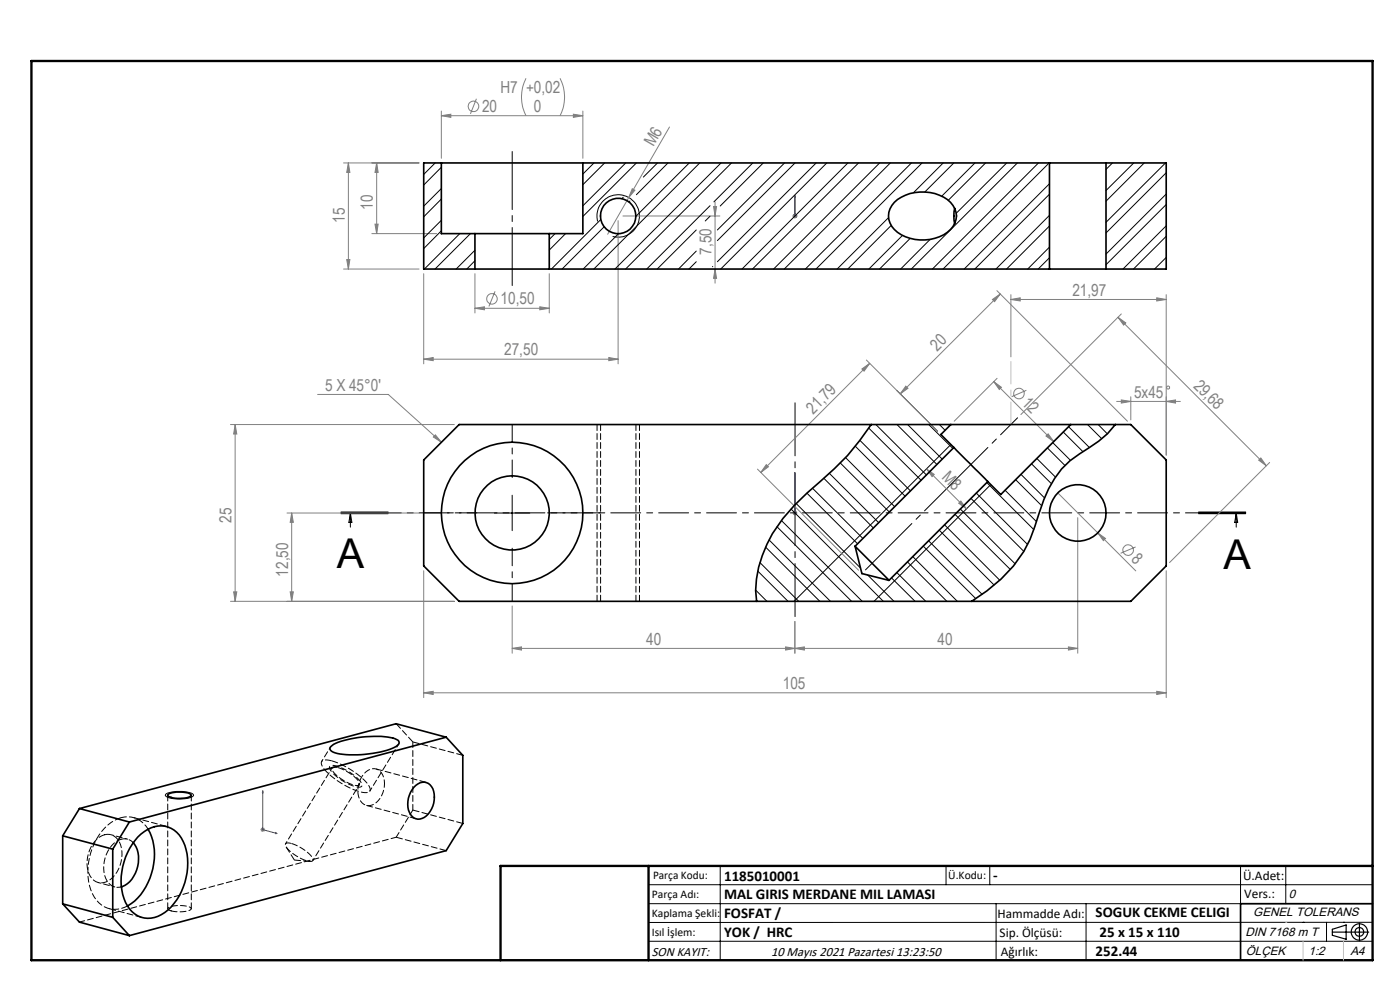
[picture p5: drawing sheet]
<svg xmlns="http://www.w3.org/2000/svg" width="297mm" height="210mm" viewBox="0 0 297 210" stroke-linecap="round" stroke-linejoin="round" font-family="sans-serif">
<g fill="none" stroke="#808080" stroke-width=".21">
<path d="M111.6 16.6a8.7 8.7 0 0 0 0 7.9M118.8 16.6a8.7 8.7 0 0 1 0 7.9M72.9 34.6h16M73.9 34.6l.3 2h-.6zM73.9 34.6v22.5M79.9 34.6l.3 2h-.6zM79.9 34.6v15M93.6 24.5l2-.3v.7zM93.6 23.6v10M93.6 24.5h30M101.1 20.9l-1.3 3.3M121.6 24.2l2 .3-2 .4z"/>
<path d="M123.6 23.6v10M142 26.9l-8.6 15M72.9 57.1h16M73.6 55.1h.6l-.3 2zM78.9 49.6h13.7M79.6 47.5h.6l-.3 2.1zM89.9 58.1v19.1M100.8 58.1v8.3M116.5 58.1v8.3M131.1 46.8v30.4M132.2 45.8h20.5M133.4 41.9l-4.5 7.8"/>
<path d="M134.1 40l.6 .3-1.3 1.6zM151.4 43.8h.6l-.3 2zM151.7 57.1l.3 1.9h-.6zM151.7 42.8v17.3M168.1 45.8h1.1M168.3 45.5l.7 .7M168.6 45.3v1M169 45.5l-.7 .7M89.9 76.2l2-.4v.7zM89.9 76.2h41.2M100.8 65.4l2-.3v.6zM100.8 65.4h15.7"/>
<path d="M105 61.8l-1.3 3.2M114.5 65.1l2 .3-2 .3zM129.2 75.8l1.9 .4-1.9 .3zM182.8 78.3l1.7-1.2-1.2 1.6zM183.8 76.4l15.1 15.1M184.5 77.1l-23.1 23.1M210.5 63.5l1.7-1.1-1.2 1.6zM211.5 61.7l27.7 27.7M212.2 62.4l-21.2 21.2M214.5 63.5l1.9-.3v.6zM214.5 62.5v13.2M214.5 63.5h32.9"/>
<path d="M237.2 67.3l1.6 1.2-.4 .5zM237.2 67.3l31.4 31.5M237.9 66.6l-21.3 21.3M245.4 63.2l2 .3-2 .3zM247.4 62.5v34M48.9 90.1h47.5M49.9 90.1l.3 2h-.6zM49.9 90.1v37.5M67.4 83.7h15l11.2 10.1M92.4 92.2l1.2 1.6-1.7-1.1zM160.7 99.5l21.4 21.5M162.6 98.6l.4 .4-1.6 1.2z"/>
<path d="M192.2 81.9l.4 .5-1.6 1.2zM196.6 99.5l1.6 1.1-.5 .5zM196.6 99.5l8.4 8.4M210.8 81l12.8 12.7M210.8 81l1.6 1.2-.4 .4zM211.5 80.2l-9.1 9.2M217.7 82.8l-3.1 1.4M221.9 92.5l.5-.5 1.2 1.7zM236.9 85.2h13.5M237.9 84.8l2 .4-2 .3zM239.9 84.2v4.9M247.4 85.2l2-.4v.7z"/>
<path d="M267.5 97.1l1.1 1.7-1.6-1.2zM269.3 98.1l-21.2 21.2M60.9 108.8h28M61.9 108.8l.3 2h-.6zM61.9 108.8v18.8M168.1 108.8h1.1M168.3 108.4l.7 .8M168.6 108.3v1M169 108.4l-.7 .8M203.4 106.7l.4-.4 1.2 1.6zM224.4 104.6l8.5 8.5M228.6 109.8v28.8"/>
<path d="M232.9 113.1l1.6 1.1-.4 .5zM232.9 113.1l8 8M240.9 116l-3.2 1.4M48.9 127.6h47.5M49.6 125.5h.6l-.3 2.1zM61.6 125.5h.6l-.3 2.1zM89.9 121.1v26.9M108.7 137.5l1.9-.3v.7zM108.7 128.5v10.1M108.7 137.5h119.9M166.7 137.2l1.9 .3-1.9 .4zM168.6 137.5l2-.3v.7z"/>
<path d="M168.6 131.8v6.8M226.7 137.2l1.9 .3-1.9 .4zM247.4 121.1v26.9M89.9 147l2-.4v.7zM89.9 147h157.5M245.4 146.6l2 .4-2 .3zM55.2 176h1M55.4 175.6l.7 .7M55.7 175.5v1M56.1 175.6l-.7 .7"/>
<circle cx="100.4" cy="22.6" r="1.12"/>
<circle cx="104.4" cy="63.4" r="1.12"/>
<circle cx="216.2" cy="83.5" r="1.13"/>
<circle cx="247.8" cy="82.2" r=".33"/>
<circle cx="239.3" cy="116.7" r="1.11"/>
</g>
<g fill="none" stroke="#000" stroke-width=".21">
<path d="M126.8 47a4.5 4.5 0 0 1 3.9-5.7 4.5 4.5 0 0 1 4.9 4.9 4.5 4.5 0 0 1-5.6 4M201.7 94.3l-33.2 33.3M72.3 108.8h10M72.3 109h10M72.3 108.6h10M74.3 108.8v3M74.3 108.8l.3 2h-.6zM104.9 108.8h7.5M108.7 105v7.6M210.2 102.8l-24.8 24.8M254.3 108.6h10zM254.3 108.8h10"/>
<path d="M254.3 109h10M262.3 108.8l.3 2h-.7zM262.3 108.8v3M35.1 168.5a7.1 7.1 0 0 1 5.9 0l.1 .2a3.5 3.5 0 0 1-3 .8 3.5 3.5 0 0 1-3-.8zM137.6 187.7h153.6M137.6 191.7h153.6M137.6 199.7h153.6M152.8 183.7v20M200.7 183.7v4M210 183.7v4M211.3 191.7v12M230.4 191.7v12"/>
<path d="M263.2 183.7v20M272.8 183.7v8M276.4 195.6h.1M281.4 195.6v4.1M285 195.6h.1M291.2 195.6l-153.6 .1"/>
</g>
<path d="M76.2 165.4a10.1 10.1 0 0 0-5.8-3l-.4 .1a1.74 1.74 0 0 0 .9 1.8 10.1 10.1 0 0 0 5.4 2.7l.4-.2a1.15 1.15 0 0 0-.5-1.4" fill="none" stroke="#000" stroke-width=".21" stroke-dasharray="1.3 .6" stroke-dashoffset=".5" stroke-linecap="butt"/>
<g fill="none" stroke="#000" stroke-width=".25">
<path d="M282.6 197.7h7.8M282.6 197.1l3-.9v3l-3-.8zM288.4 195.8v3.8M106.2 203.7h185"/>
<circle cx="288.4" cy="197.7" r="1.74"/>
<circle cx="288.4" cy="197.7" r=".93"/>
</g>
<path d="M168.6 41.5v.4v-.4M168.6 45.7v.2zM168.6 45.8h.1M168.6 41.5v4.3M168.6 108.7v.2zM168.6 100.2v.4v-.4M168.6 108.8h.1M168.6 100.2v8.6M55.7 167.7v8.3l3.1 .8M55.7 167.7l.1 .5-.1-.1zM58.5 176.6l.3 .2h-.3z" fill="none" stroke="#00f" stroke-width=".21"/>
<path d="M101.2 108.8h-11.3M108.7 101.3v-11.3M108.7 116.3v11.2M116.2 108.8h11.2" fill="none" stroke="#000" stroke-width=".21" stroke-dasharray="15.2 1.3 1.3 1.3" stroke-dashoffset="11.5"/>
<path d="M126.7 90v37.5M135.7 127.5v-37.5" fill="none" stroke="#000" stroke-width=".21" stroke-dasharray="1.3 .6"/>
<path d="M108.7 32.1v28.5" fill="none" stroke="#000" stroke-width=".21" stroke-dasharray="15.2 1.3 1.3 1.3" stroke-dashoffset="2.9"/>
<path d="M168.7 130.8v-45.4" fill="none" stroke="#000" stroke-width=".21" stroke-dasharray="15.2 1.3 1.3 1.3" stroke-dashoffset="4"/>
<path d="M183.6 120.9l22.4-22.4" fill="none" stroke="#000" stroke-width=".21" stroke-dasharray="15.2 1.3 1.3 1.3" stroke-dashoffset="1.3"/>
<path d="M206 98.5l9.9-9.9" fill="none" stroke="#000" stroke-width=".21" stroke-dasharray="15.2 1.3 1.3 1.3" stroke-dashoffset="10.1"/>
<path d="M72.3 108.8h192" fill="none" stroke="#000" stroke-width=".21" stroke-dasharray="6.3 1.3 1.3 1.3" stroke-dashoffset="3.7"/>
<path d="M291.2 191.7h-28v12" fill="none" stroke="#000" stroke-width=".35"/>
<path d="M6.7 12.9h284.5v190.8h-284.5zM137.6 183.7v20M291.2 183.7h-185v20" fill="none" stroke="#000" stroke-width=".5"/>
<path d="M214.5 90v-13.3" fill="none" stroke="#c0c0c0" stroke-width=".21" stroke-dasharray="15.2 1.3 1.3 1.3" stroke-dashoffset="10.5"/>
<path d="M276.4 199.7v4M285 199.7v4" fill="none" stroke="#c0c0c0" stroke-width=".21"/>
<path d="M272.8 195.6h.1" fill="none" stroke="#c0c0c0" stroke-width=".25"/>
<path d="M214.5 63.5l1.9-.3v.6zM245.4 63.2l2 .3-2 .3z" fill="#808080"/>
<g fill="#00f">
<path d="M168.6 108.7v.2zM168.6 100.2v.4z"/>
<path d="M58.5 176.6l.3 .2h-.3zM55.7 167.7l.1 .5-.1-.1z"/>
<path d="M168.6 41.5v.4zM168.6 45.7v.2zM168.6 41.5v.4zM168.6 45.7v.2z"/>
</g>
<g fill="#808080">
<path d="M134.1 40l.6 .3-1.3 1.6z"/>
<path d="M232.9 113.1l1.6 1.1-.4 .5z"/>
<path d="M221.9 92.5l.5-.5 1.2 1.7zM210.8 81l1.6 1.2-.4 .4z"/>
<path d="M166.7 137.2l1.9 .3-1.9 .4zM108.7 137.5l1.9-.3v.7zM247.4 85.2l2-.4v.7zM237.9 84.8l2 .4-2 .3z"/>
<path d="M89.9 147l2-.4v.7zM245.4 146.6l2 .4-2 .3zM92.4 92.2l1.2 1.6-1.7-1.1zM168.6 137.5l2-.3v.7zM226.7 137.2l1.9 .3-1.9 .4zM100.8 65.4l2-.3v.6zM114.5 65.1l2 .3-2 .3zM93.6 24.5l2-.3v.7zM121.6 24.2l2 .3-2 .4zM89.9 76.2l2-.4v.7zM129.2 75.8l1.9 .4-1.9 .3z"/>
<path d="M192.2 81.9l.4 .5-1.6 1.2zM210.5 63.5l1.7-1.1-1.2 1.6zM162.6 98.6l.4 .4-1.6 1.2zM182.8 78.3l1.7-1.2-1.2 1.6z"/>
<path d="M49.9 90.1l.3 2h-.6zM49.6 125.5h.6l-.3 2.1zM61.9 108.8l.3 2h-.6zM61.6 125.5h.6l-.3 2.1zM79.9 34.6l.3 2h-.6zM79.6 47.5h.6l-.3 2.1zM73.9 34.6l.3 2h-.6zM73.6 55.1h.6l-.3 2zM151.4 43.8h.6l-.3 2zM151.7 57.1l.3 1.9h-.6z"/>
<path d="M196.6 99.5l1.6 1.1-.5 .5zM203.4 106.7l.4-.4 1.2 1.6z"/>
<path d="M237.2 67.3l1.6 1.2-.4 .5zM267.5 97.1l1.1 1.7-1.6-1.2z"/>
</g>
<g fill="none" stroke="#000" stroke-width=".21">
<path d="M92.3 34.6l-2.4 2.4M93.6 40l-3.7 3.7M93.6 35.5l-3.7 3.8M126 34.6l-2.4 2.3M128.3 34.6l-4.7 4.6M132.8 34.6l-9.2 9.1M135 34.6l-11.4 11.3M139.5 34.6l-3 3M141.7 34.6l-6.7 6.7M146.2 34.6l-11.3 11.3M148.4 34.6l-22.4 22.5M153 34.6l-22.5 22.5"/>
<path d="M155.2 34.6l-22.5 22.5M159.7 34.6l-8.3 8.2M161.9 34.6l-9.1 9.1M166.4 34.6l-14.2 14.2M168.7 34.6l-16.5 16.4M173.1 34.6l-20.9 20.9M175.4 34.6l-22.5 22.5M179.9 34.6l-22.5 22.5M182.1 34.6l-22.5 22.5M186.6 34.6l-22.5 22.5M188.9 34.6l-22.5 22.5M193.4 34.6l-22.5 22.5"/>
<path d="M195.6 34.6l-22.5 22.5M200.1 34.6l-6.3 6.3M202.4 34.6l-6.2 6.1M206.8 34.6l-7 7M209.1 34.6l-7.9 7.9M213.6 34.6l-10.8 10.7M215.8 34.6l-22.5 22.5M220.3 34.6l-22.5 22.5M222.6 34.6l-22.5 22.5M222.6 39l-18.1 18.1M236 34.6l-1.4 1.3M240.5 34.6l-5.9 5.8"/>
<path d="M242.7 34.6l-8.1 8.1M247.3 34.6l-12.7 12.6M247.4 36.6l-12.8 12.8M93.6 46.7l-3.7 3.8M93.6 42.2l-3.7 3.8M93.6 49l-3.7 3.7M97.5 49.6l-7.5 7.5M99.8 49.6l-7.5 7.5M100.8 53.1l-4 4M100.8 55.3l-1.8 1.8M117.8 49.6l-1.3 1.2M120 49.6l-3.5 3.4"/>
<path d="M127.5 46.6l-10.5 10.5M128.2 48.1l-9 9M131.2 49.6l-7.5 7.5M132.2 41.8l-.3 .3M133.6 42.6l-.1 .3M147.7 53.3l-3.8 3.8M147.7 48.8l-8.3 8.3M147.7 55.5l-1.5 1.6M150.6 43.6l-13.4 13.5M150.6 45.9l-1 1M151.2 56.5v.1M188.5 46.2l-10.9 10.9"/>
<path d="M189.1 47.8l-9.3 9.3M191.5 49.9l-7.2 7.2M193.1 50.6l-6.5 6.5M197.3 50.8l-6.2 6.3M222.6 45.7l-11.3 11.4M222.6 52.4l-4.6 4.7M222.6 41.2l-15.8 15.9M222.6 47.9l-9.1 9.2M222.6 54.7l-2.4 2.4M247.4 41.2l-12.8 12.7M247.4 47.9l-9.2 9.2M247.4 54.6l-2.5 2.5"/>
<path d="M247.4 43.4l-12.8 12.8M247.4 50.1l-6.9 7M247.4 56.9l-.2 .2M178.3 98.2l10.4 10.4M179.4 97.1l10.4 10.4M181.5 94.7l10.5 10.6M182.4 93.4l10.7 10.7M184.3 90.8l11.1 11.1M185.8 90.1l10.7 10.6M190.3 90.1l8.5 8.4M192.5 90.1l7.4 7.3M197 90.1l5.1 5"/>
<path d="M199.3 90.1l1.2 1.2M218.8 98.4l4.2 4.2M220 97.3l3.9 3.9M222.2 95l3.7 3.7M223.3 93.9l3.8 3.8M225.6 91.6l4.1 4.2M226.7 90.5l4.4 4.4M230.7 90.1l3 3M233 90.1l1.9 1.9M161.2 119.3l8.2 8.3M162.4 116.1l11.5 11.5M163.2 114.5l13 13.1"/>
<path d="M164.8 111.7l15.9 15.9M165.8 110.4l17.1 17.2M167.8 108l19.6 19.6M168.9 106.8l13.6 13.7M171.2 104.6l10.7 10.7M172.4 103.6l10.7 10.6M174.8 101.5l10.5 10.5M175.9 100.4l10.5 10.5M192.5 119.2l8.4 8.4M193.6 118.1l9.5 9.5M195.9 115.8l11.1 11.2M197 114.7l11.4 11.4"/>
<path d="M199.2 112.5l11.7 11.6M200.4 111.3l11.7 11.8M202.6 109.1l11.7 11.7M203.7 108l11.7 11.6M206 105.7l11.2 11.3M207.1 104.6l10.9 10.9M209.3 102.4l10 10M213.2 104l6.7 6.7M215.5 101.8l5.5 5.5M216.6 100.6l5 5M160.3 125.2l2.4 2.4M160.8 121.1l6.4 6.5"/>
<path d="M184 121.9l5.7 5.7M189.1 122.6l5 5M190.3 121.5l6.1 6.1"/>
</g>
<g fill="none" stroke="#000" stroke-width=".35">
<path d="M93.6 34.6h30M93.6 34.6h-3.7v22.5h10.9M93.6 34.6v15h7.2M123.6 34.6h99M123.6 34.6v15h-7.1M222.6 34.6h12M222.6 34.6v22.5M234.6 34.6h12.8v22.5h-12.8M234.6 34.6v22.5M100.8 57.1h15.7M100.8 49.6h15.7M100.8 49.6v7.5"/>
<path d="M116.5 57.1h106.1M116.5 49.6v7.5M189.7 42.9a9.2 9.2 0 0 1 11.9 0 4 4 0 0 1-.6 6.4 9.2 9.2 0 0 1-11.3-.6 4 4 0 0 1 0-5.8zM202.5 44.2a7.4 7.4 0 0 0 0 3.2M222.6 57.1h12M184.8 90.1a51.3 51.3 0 0 1-10.8 12 45.9 45.9 0 0 0-10.1 11.1 22.7 22.7 0 0 0-3.4 14.4M201.7 90.1h25.5M201.7 90.1h-104.3l-7.5 7.5v22.4l7.5 7.6h142.5l7.5-7.6v-22.4l-7.5-7.5h-12.7M201.7 90.1l-2.1 2.1 2.8 2.7M202.4 94.9l7.1 7.3M202.4 94.9l-21 21M227.2 90.1l-14.9 14.8-2.8-2.7"/>
<path d="M236.6 90.1a24.9 24.9 0 0 1-7.6 6.2 18.1 18.1 0 0 0-7.6 9.7l-.9 2.8a27.5 27.5 0 0 1-8.1 14l-3 2.5-3.3 2.3M181.4 115.9l7.2 7.2M181.4 115.9l1.4 5.8 5.8 1.4M209.5 102.2l-20.9 20.9M70.2 158.4a11.5 11.5 0 0 1 5.8-2 16.4 16.4 0 0 1 8.1 .5 .65 .65 0 0 1 .6 .5 .65 .65 0 0 1-.4 .7 16.7 16.7 0 0 1-8.5 2 9.3 9.3 0 0 1-5.6-.9 .56 .56 0 0 1 0-.8zM94.7 156.4l-67.3 18M94.7 156.4l3.5 3.8v14.5l-3.5 5.7-67.3 18.1M94.7 156.4l-10.7-2.9-67.1 18M13.3 177.3l10.6 2.8M13.3 177.3v14.4M16.9 171.5l-3.6 5.8M16.9 171.5l10.5 2.9"/>
<path d="M27.4 174.4l-3.5 5.7M28.3 178.7a6.5 6.5 0 0 1-1.8 9.1l-.7 .3M29.2 177.6a6.4 6.4 0 0 1 6.4-2.2 6.5 6.5 0 0 1 4.1 5.7 13.5 13.5 0 0 1-4.7 12.5 5.3 5.3 0 0 1-8.4-2.2 13.5 13.5 0 0 1 2.6-13.8zM31.4 175.9a12.9 12.9 0 0 1-1.6 13.9 9.1 9.1 0 0 1-2.7 2.4M35.7 168.5a6.3 6.3 0 0 1 4.7-.1l.2 .3a5.1 5.1 0 0 1-4.3 .4l-.7-.3zM88.2 166.6a2.29 2.29 0 0 1 2.6-.5 2.29 2.29 0 0 1 1.3 2.3 5 5 0 0 1-2.5 5.2 2.15 2.15 0 0 1-3-1.8 5.4 5.4 0 0 1 1.6-5.2zM13.3 191.7l10.6 2.9M13.3 191.7l3.6 3.9 10.5 2.9M23.9 194.6l3.5 3.9M23.9 180.1v14.5"/>
<circle cx="131.1" cy="45.8" r="3.8"/>
<circle cx="108.6" cy="108.8" r="15"/>
<circle cx="108.6" cy="108.8" r="7.9"/>
<circle cx="228.6" cy="108.8" r="6"/>
</g>
<path d="M127.4 90v37.5M134.9 127.5v-37.5M22.2 177.1a6.5 6.5 0 0 0-3.5 7.6 2.94 2.94 0 0 0 2.2 2.5 2.94 2.94 0 0 0 3.1-1.1 6.8 6.8 0 0 0 1-8 2.59 2.59 0 0 0-2.8-1M35.6 168.7v24.1M60.7 179.7l1.8 2.7M36.3 193.2a6.4 6.4 0 0 0 4.2-.3l.1-.1a2.8 2.8 0 0 0-2.6-.7l-1.5 .1-.8 .4-.1 .1 .1 .3 .6 .2M40.6 192.8v-24.1M62.5 182.4l3.2 .3" fill="none" stroke="#000" stroke-width=".21" stroke-dasharray="1.3 .6"/>
<path d="M84 153.5l3.6 3.9M87.6 157.4l10.6 2.8M25.7 173.4a10.9 10.9 0 0 0-6.7 8.5 10.5 10.5 0 0 0 2 9.6 5 5 0 0 0 6.1 .7M61.8 178.9a7.8 7.8 0 0 1 4.6 3.4v.2a1.73 1.73 0 0 1-1.9-.1 7.8 7.8 0 0 1-4-3.1v-.2a.62 .62 0 0 1 .9-.3l.4 .1M70.3 161.4a15.9 15.9 0 0 1 8.1 5.4 .82 .82 0 0 1 0 1.1 .82 .82 0 0 1-1 .2 15.4 15.4 0 0 1-9.1-5.6 .82 .82 0 0 1 0-1.1 .82 .82 0 0 1 1-.2l1 .2M71.6 162.8l-.4-.1a.62 .62 0 0 0-.8 .3 4.4 4.4 0 0 0 2.4 2.5 4.8 4.8 0 0 0 3.3 1.1 .56 .56 0 0 0 0-.9 9.5 9.5 0 0 0-4.5-2.9M77.7 170.8l10.6 2.9M84 177.6l10.7 2.8M90.4 166l-10.6-2.9M98.2 174.7l-10.6-2.9" fill="none" stroke="#000" stroke-width=".21" stroke-dasharray="1.3 .6" stroke-dashoffset="-.1"/>
<path d="M87.6 157.4v14.4M31.4 175.9a5 5 0 0 0-5.7-2.5M87.6 171.8l-3.6 5.8" fill="none" stroke="#000" stroke-width=".21" stroke-dasharray="1.3 .6" stroke-dashoffset=".1"/>
<path d="M25.7 178a2.54 2.54 0 0 1 2.6 .7M16.9 195.6l67.1-18" fill="none" stroke="#000" stroke-width=".21" stroke-dasharray="1.3 .6" stroke-dashoffset=".2"/>
<path d="M25.8 188.1a2.86 2.86 0 0 1-3.6-2.4 6.8 6.8 0 0 1 3-7.5l.5-.2" fill="none" stroke="#000" stroke-width=".21" stroke-dasharray="1.3 .6" stroke-dashoffset=".3"/>
<path d="M78.5 167.8l6.1-10M81.6 166.2a2.67 2.67 0 0 0-2.6-3.1 4.7 4.7 0 0 0-3 5.3 2.36 2.36 0 0 0 3 2.4 4.8 4.8 0 0 0 2.6-4.6" fill="none" stroke="#000" stroke-width=".21" stroke-dasharray="1.3 .6" stroke-dashoffset=".5"/>
<path d="M35.4 175.3l-7.1-1.9M23.1 192.7l7.1 1.9" fill="none" stroke="#000" stroke-width=".21" stroke-dasharray="1.3 .6" stroke-dashoffset="-.2"/>
<path d="M27.1 178l-3.6-.9M70.4 162.9l-9.8 16.1M20.8 187.2l3.5 .9M66.4 182.5l9.8-16.1" fill="none" stroke="#000" stroke-width=".21" stroke-dasharray="1.3 .6" stroke-dashoffset=".7"/>
<path d="M70.1 158.5l-1.9 3" fill="none" stroke="#000" stroke-width=".21" stroke-dasharray="1.3 .6" stroke-dashoffset=".8"/>
<g font-size="8.7">
<text x="71.5" y="120.5">A</text>
<text x="259.6" y="120.7">A</text>
</g>
<g font-size="3.5" fill="#808080">
<text x="102.3" y="23.8">20</text>
<text x="106.2" y="19.8">H7 +0,02</text>
<text x="113.3" y="23.8">0</text>
<text x="138.6" y="31.3" transform="rotate(-60 138.6 31.3)">M6</text>
<text x="73.1" y="47.2" transform="rotate(-90 73.1 47.2)">15</text>
<text x="79.1" y="44.4" transform="rotate(-90 79.1 44.4)">10</text>
<text x="150.9" y="54" transform="rotate(-90 150.9 54)">7,50</text>
<text x="106.2" y="64.6">10,50</text>
<text x="227.5" y="62.7">21,97</text>
<text x="107" y="75.4">27,50</text>
<text x="198.8" y="74.6" transform="rotate(-45 198.8 74.6)">20</text>
<text x="69" y="82.9">5 X 45°0'</text>
<text x="253" y="82" transform="rotate(45 253 82)">29,68</text>
<text x="172.5" y="88" transform="rotate(-45 172.5 88)">21,79</text>
<text x="216.6" y="85.6" transform="rotate(45 216.6 85.6)">12</text>
<text x="240.6" y="84.4">5x45</text>
<text x="199.6" y="101.4" transform="rotate(45 199.6 101.4)">M8</text>
<text x="49.1" y="110.9" transform="rotate(-90 49.1 110.9)">25</text>
<text x="239.8" y="118.8" transform="rotate(45 239.8 118.8)">8</text>
<text x="61.1" y="122.3" transform="rotate(-90 61.1 122.3)">12,50</text>
<text x="137.1" y="136.7">40</text>
<text x="198.9" y="136.7">40</text>
<text x="166.1" y="146.2">105</text>
</g>
<g font-size="3.2">
<text x="153.6" y="186.8">1185010001</text>
<text x="153.6" y="190.8">MAL GIRIS MERDANE MIL LAMASI</text>
<text x="210.7" y="186.6">-</text>
<text x="153.6" y="194.8">FOSFAT /</text>
<text x="232.4" y="194.5">SOGUK CEKME CELIGI</text>
<text x="153.6" y="198.8">YOK / HRC</text>
<text x="232.4" y="202.8">252.44</text>
<text x="233.2" y="198.8">25 x 15 x 110</text>
</g>
<g font-size="2.8">
<text x="263.7" y="186.7">Ü.Adet:</text>
<text x="263.9" y="190.5">Vers.:</text>
<text x="211.6" y="194.8">Hammadde Adı:</text>
<text x="138.3" y="202.8">SON KAYIT:</text>
<text x="163.6" y="202.8">10 Mayıs 2021 Pazartesi 13:23:50</text>
<text x="212.1" y="198.7">Sip. Ölçüsü:</text>
<text x="212.3" y="202.7">Ağırlık:</text>
</g>
<g font-size="2.6">
<text x="273.4" y="190.4">0</text>
<text x="265.9" y="194.4">GENEL TOLERANS</text>
<text x="264.2" y="198.5">DIN 7168 m T</text>
<text x="264.3" y="202.6">ÖLÇEK</text>
<text x="277.6" y="202.6">1:2</text>
<text x="286.5" y="202.6">A4</text>
</g>
<g font-size="2.5">
<text x="138.3" y="190.5">Parça Adı:</text>
<text x="138.5" y="186.5">Parça Kodu:</text>
<text x="201.2" y="186.5">Ü.Kodu:</text>
<text x="138.3" y="194.5">Kaplama Şekli:</text>
<text x="138.3" y="198.6">Isıl İşlem:</text>
</g>
</svg>
